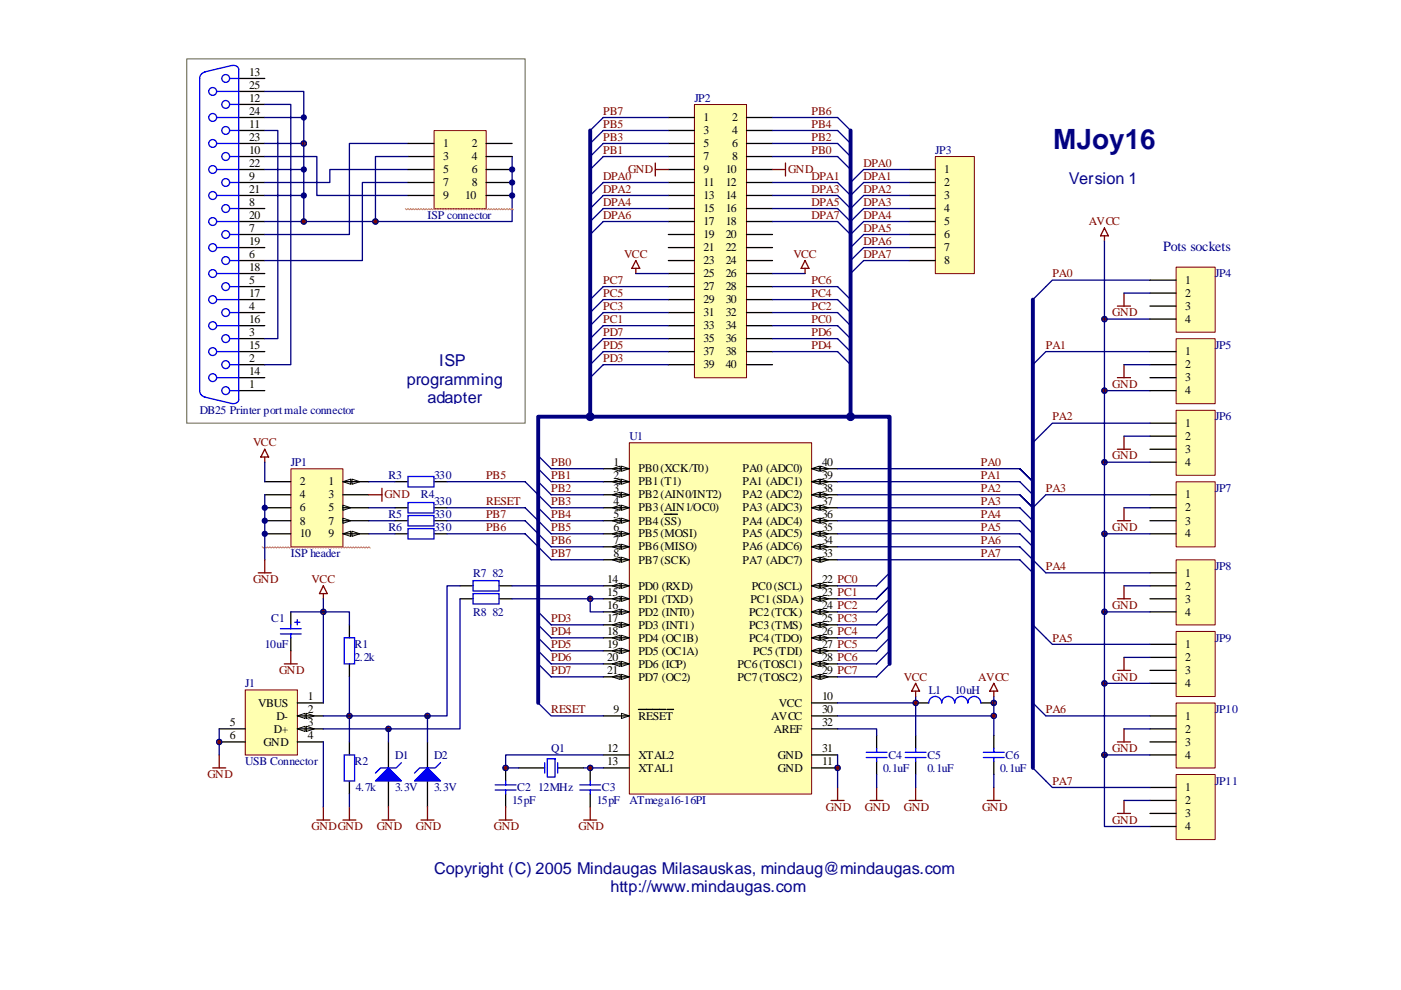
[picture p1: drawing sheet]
<svg xmlns="http://www.w3.org/2000/svg" width="297mm" height="210mm" viewBox="0 0 297 210" stroke-linecap="round" stroke-linejoin="round" font-family="sans-serif">
<path d="M17.5 1.5h262.2v206.8h-262.2z" fill="none" stroke="#fff" stroke-width=".21"/>
<path d="M17.5 1.5h262.2v206.8h-262.2z" fill="#fff"/>
<path d="M17.5 1.5h262.2v206.8h-262.2z" fill="none" stroke="#fff" stroke-width=".21"/>
<path d="M133.5 93.9h38.6v74.5h-38.6z" fill="#ffffb0"/>
<path d="M133.4 93.9h38.7v74.5h-38.7z" fill="none" stroke="#800000" stroke-width=".21"/>
<g fill="none" stroke="#000" stroke-width=".28">
<path d="M127.9 99.4h5.5M172.1 99.4h5.5M127.9 102.1h5.5M127.9 104.9h5.5M127.9 107.7h5.5M127.9 110.4h5.5M127.9 113.2h5.5M127.9 115.9h5.5M127.9 118.7h5.5M140.9 109h2.7M172.1 102.1h5.5M172.1 104.9h5.5"/>
<path d="M172.1 107.7h5.5M172.1 110.4h5.5M172.1 113.2h5.5M172.1 115.9h5.5M172.1 118.7h5.5M74.1 132.5v2.7M127.9 124.2h5.5M127.9 127h5.5M127.9 129.7h5.5M127.9 132.5h5.5M127.9 135.2h5.5M127.9 138h5.5"/>
<path d="M172.1 124.2h5.5M172.1 127h5.5M172.1 129.7h5.5M172.1 132.5h5.5M172.1 135.2h5.5M172.1 138h5.5M74.1 140.8v2.7M74.1 157.3v2.8M127.9 151.8h5.5M127.9 140.8h5.5M127.9 143.5h5.5M135.4 150.4h5.7"/>
<path d="M141.4 150.4h1.4M172.1 151.8h5.5M172.1 140.8h5.5M172.1 143.5h5.5M172.1 154.5h5.5M172.1 149h5.5M74.1 165.6v2.7M127.9 160.1h5.5M127.9 162.8h5.5M172.1 160.1h5.5M172.1 162.8h5.5"/>
</g>
<g fill="none" stroke="#000" stroke-width=".21">
<path d="M129.8 99.4l1.7-.6v1.1zM131.8 98.8l1.6 .6-1.6 .5zM172.1 99.4l1.6-.6v1.1zM174 98.8l1.6 .6-1.6 .5zM129.8 102.1l1.7-.5v1.1zM129.8 104.9l1.7-.5v1.1zM129.8 107.7l1.7-.6v1.1zM129.8 110.4l1.7-.5v1.1zM129.8 113.2l1.7-.6v1.1zM129.8 115.9l1.7-.5v1.1zM129.8 118.7l1.7-.6v1.1zM131.8 101.6l1.6 .5-1.6 .6z"/>
<path d="M131.8 104.4l1.6 .5-1.6 .6zM131.8 107.1l1.6 .6-1.6 .5zM131.8 109.9l1.6 .5-1.6 .6zM131.8 112.6l1.6 .6-1.6 .5zM131.8 115.4l1.6 .5-1.6 .6zM131.8 118.1l1.6 .6-1.6 .5zM172.1 118.7l1.6-.6v1.1zM172.1 115.9l1.6-.5v1.1zM172.1 113.2l1.6-.6v1.1zM172.1 110.4l1.6-.5v1.1zM172.1 107.7l1.6-.6v1.1zM172.1 104.9l1.6-.5v1.1z"/>
<path d="M172.1 102.1l1.6-.5v1.1zM174 118.1l1.6 .6-1.6 .5zM174 115.4l1.6 .5-1.6 .6zM174 112.6l1.6 .6-1.6 .5zM174 109.9l1.6 .5-1.6 .6zM174 107.1l1.6 .6-1.6 .5zM174 104.4l1.6 .5-1.6 .6zM174 101.6l1.6 .5-1.6 .6zM129.8 124.2l1.7-.5v1.1zM129.8 127l1.7-.6v1.1zM129.8 129.7l1.7-.5v1.1zM129.8 132.5l1.7-.6v1.1z"/>
<path d="M129.8 135.2l1.7-.5v1.1zM129.8 138l1.7-.6v1.2zM131.8 123.7l1.6 .5-1.6 .6zM131.8 126.4l1.6 .6-1.6 .5zM131.8 129.2l1.6 .5-1.6 .6zM131.8 131.9l1.6 .6-1.6 .5zM131.8 134.7l1.6 .5-1.6 .6zM131.8 137.4l1.6 .6-1.6 .6zM172.1 124.2l1.6-.5v1.1zM172.1 127l1.6-.6v1.1zM172.1 129.7l1.6-.5v1.1zM172.1 132.5l1.6-.6v1.1z"/>
<path d="M172.1 135.2l1.6-.5v1.1zM172.1 138l1.6-.6v1.2zM174 123.7l1.6 .5-1.6 .6zM174 126.4l1.6 .6-1.6 .5zM174 129.2l1.6 .5-1.6 .6zM174 131.9l1.6 .6-1.6 .5zM174 134.7l1.6 .5-1.6 .6zM174 137.4l1.6 .6-1.6 .6zM129.8 140.8l1.7-.6v1.1zM129.8 143.5l1.7-.5v1.1zM131.8 151.2l1.6 .6-1.6 .5zM131.8 140.2l1.6 .6-1.6 .5z"/>
<path d="M131.8 143l1.6 .5-1.6 .6zM172.1 140.8l1.6-.6v1.1zM172.1 143.5l1.6-.5v1.1zM174 140.2l1.6 .6-1.6 .5zM174 143l1.6 .5-1.6 .6z"/>
</g>
<path d="M73 135.2h2.2v5.6h-2.2zM73 160.1h2.2v5.5h-2.2z" fill="none" stroke="#00f" stroke-width=".28"/>
<path d="M52 146.3h11.1v13.8h-11.1z" fill="#ffffb0"/>
<path d="M52 146.3h11.1v13.8h-11.1z" fill="none" stroke="#800000" stroke-width=".21"/>
<g fill="none" stroke="#000" stroke-width=".28">
<path d="M61.7 129.7v2.8M61.7 135.2v2.8M97.5 124.2h2.8M97.5 127h2.8M105.8 124.2h2.8M105.8 127h2.8M46.5 154.5h5.5M46.5 157.3h5.5M63 149h5.6M63 151.8h5.6M63 154.5h5.6M63 157.3h5.6"/>
<path d="M82.4 157.3v5.5M90.6 157.3v5.5M185.9 155.9v2.8M194.1 149h2.8M194.1 155.9v2.8M207.9 149h2.8M210.7 155.9v2.8M82.4 165.6v5.5M90.6 165.6v5.5M107.2 162.8v2.8M107.2 168.3v2.8M110 162.8h5.5"/>
<path d="M118.2 162.8h5.6M125.1 162.8v2.8M125.1 168.3v2.8M185.9 161.4v2.8M194.1 161.4v2.8M210.7 161.4v2.8"/>
</g>
<path d="M63 151.8l1.7-.6v1.1zM63 154.5l1.7-.5v1.1zM65 151.2l1.6 .6-1.6 .5zM65 154l1.6 .5-1.6 .6z" fill="none" stroke="#000" stroke-width=".21"/>
<g fill="none" stroke="#800000" stroke-width=".28">
<path d="M61.7 138v2.8M68.6 125.9v1.1M68.6 124.2l.8 1.7h-1.7zM60.3 140.8h2.7M194.1 146.5v1.2M194.1 144.9l.9 1.6h-1.7zM210.7 146.5v1.2M210.7 144.9l.8 1.6h-1.6zM67.2 173.9h2.7M68.6 171.1v2.8M72.7 173.9h2.8M74.1 171.1v2.8"/>
<path d="M81 173.9h2.7M82.4 171.1v2.8M89.3 173.9h2.7M90.6 171.1v2.8M105.8 173.9h2.8M107.2 171.1v2.8M123.8 173.9h2.7M125.1 171.1v2.8M176.2 169.7h2.8M177.6 167v2.7M184.5 169.7h2.7M185.9 167v2.7"/>
<path d="M192.8 169.7h2.7M194.1 167v2.7M209.3 169.7h2.8M210.7 167v2.7"/>
</g>
<g fill="none" stroke="#000080" stroke-width=".28">
<path d="M114.1 99.4l2.8 2.7h11M114.1 96.6l2.8 2.8h11M114.1 115.9l2.8 2.8h11M114.1 113.2l2.8 2.7h11M114.1 110.4l2.8 2.8h11M114.1 107.7l2.8 2.7h11M114.1 104.9l2.8 2.8h11M114.1 102.1l2.8 2.8h11M61.7 129.7h12.4v2.8M68.6 127v22M108.6 124.2h19.3M108.6 127h19.3"/>
<path d="M114.1 138l2.8 2.8h11M114.1 135.2l2.8 2.8h11M114.1 132.5l2.8 2.7h11M114.1 129.7l2.8 2.8h11M125.1 127v2.7h2.8M188.6 138l-2.7 2.8h-8.3M188.6 135.2l-2.7 2.8h-8.3M188.6 132.5l-2.7 2.7h-8.3M188.6 129.7l-2.7 2.8h-8.3M188.6 127l-2.7 2.7h-8.3M188.6 124.2l-2.7 2.8h-8.3M188.6 121.5l-2.7 2.7h-8.3"/>
<path d="M68.6 157.3v13.8M74.1 143.5v13.8M82.4 154.5v2.8M90.6 151.8v5.5M114.1 149l2.8 2.8h11M114.1 140.8l2.8 2.7h11M177.6 154.5h8.3v1.4M177.6 151.8h33.1M177.6 149h16.5M188.6 140.8l-2.7 2.7h-8.3M194.1 147.7v8.2M210.7 147.7v8.2"/>
<path d="M74.1 168.3v2.8M123.8 162.8h4.1M127.9 160.1h-20.7v2.7h2.8M177.6 160.1v6.9M185.9 164.2v2.8M194.1 164.2v2.8M210.7 164.2v2.8"/>
</g>
<g fill="#800000" stroke="#800000" stroke-width=".21">
<circle cx="74.1" cy="151.8" r=".55"/>
<circle cx="82.4" cy="154.5" r=".55"/>
<circle cx="90.6" cy="151.8" r=".55"/>
<circle cx="68.6" cy="129.7" r=".55"/>
<circle cx="177.6" cy="162.8" r=".55"/>
<circle cx="210.7" cy="149" r=".56"/>
<circle cx="194.1" cy="149" r=".55"/>
<circle cx="210.7" cy="151.8" r=".55"/>
<circle cx="125.1" cy="127" r=".55"/>
<circle cx="125.1" cy="162.8" r=".55"/>
<circle cx="107.2" cy="162.8" r=".55"/>
</g>
<g fill="#00f" stroke="#00f" stroke-width=".28">
<path d="M82.4 162.8l2.7 2.8h-5.5z"/>
<path d="M90.6 162.8l2.8 2.8h-5.5z"/>
</g>
<g fill="none" stroke="#00f" stroke-width=".28">
<path d="M59.5 133.3h4.4M59.5 134.4h4.4M61.7 132.5v.8M61.7 134.4v.8M62.5 131.9h1.1M63 131.4v1.1M100.3 123.1h5.5v2.2h-5.5zM100.3 125.9h5.5v2.2h-5.5zM183.7 159.5h4.4M185.9 158.7v.8M191.9 159.5h4.4M194.1 158.7v.8"/>
<path d="M196.9 149a1.38 1.38 0 0 1 1.4-1.3 1.38 1.38 0 0 1 1.4 1.3 1.38 1.38 0 0 1 1.3-1.3 1.38 1.38 0 0 1 1.4 1.3 1.39 1.39 0 0 1 1.4-1.3 1.39 1.39 0 0 1 1.4 1.3 1.38 1.38 0 0 1 1.4-1.3 1.38 1.38 0 0 1 1.3 1.3M208.5 159.5h4.4M210.7 158.7v.8M85.1 161.7l-1.1 1.1h-3.3l-1.1 1.1M93.4 161.7l-1.1 1.1h-3.3l-1.1 1.1M105 166.4h4.4M105 167.5h4.4M107.2 165.6v.8M107.2 167.5v.8M115.5 161.7v2.2M116 160.9h1.7v3.9h-1.7zM118.2 161.7v2.2"/>
<path d="M122.9 166.4h4.4M122.9 167.5h4.4M125.1 165.6v.8M125.1 167.5v.8M183.7 160.6h4.4M185.9 160.6v.8M191.9 160.6h4.4M194.1 160.6v.8M208.5 160.6h4.4M210.7 160.6v.8"/>
</g>
<path d="M61.7 99.4h11v16.6h-11z" fill="#ffffb0"/>
<path d="M61.7 99.4h11v16.6h-11z" fill="none" stroke="#800000" stroke-width=".21"/>
<g fill="none" stroke="#000" stroke-width=".28">
<path d="M56.1 102.1h5.6M56.1 104.9h5.6M56.1 107.7h5.6M56.1 110.4h5.6M56.1 113.2h5.6M72.7 102.1h5.5M72.7 104.9h5.5M72.7 107.7h5.5M72.7 110.4h5.5M72.7 113.2h5.5M83.7 102.1h2.8M83.7 107.7h2.8"/>
<path d="M83.7 110.4h2.8M83.7 113.2h2.8M92 102.1h2.8M92 107.7h2.8M92 110.4h2.8M92 113.2h2.8"/>
</g>
<path d="M72.7 102.1l1.7-.5v1.1zM72.7 107.1l1.7 .6-1.7 .5zM72.7 109.9l1.7 .5-1.7 .6zM72.7 113.2l1.7-.6v1.1zM74.6 101.6l1.7 .5-1.7 .6zM74.6 112.6l1.7 .6-1.7 .5z" fill="none" stroke="#000" stroke-width=".21"/>
<path d="M55.6 115.9l.3 .3 .2-.3 .3 .3 .3-.3 .3 .3 .2-.3 .3 .3 .3-.3 .3 .3 .2-.3 .3 .3 .3-.3 .3 .3 .3-.3 .2 .3 .3-.3 .3 .3 .3-.3 .2 .3 .3-.3 .3 .3 .3-.3 .2 .3 .3-.3 .3 .3 .3-.3 .2 .3 .3-.3 .3 .3 .3-.3 .2 .3 .3-.3 .3 .3 .3-.3 .2 .3 .3-.3 .3 .3 .3-.3 .3 .3 .2-.3 .3 .3 .3-.3 .3 .3 .2-.3 .3 .3 .3-.3 .3 .3 .2-.3 .3 .3 .3-.3 .3 .3 .2-.3 .3 .3 .3-.3 .3 .3 .2-.3 .3 .3 .3-.3 .3 .3 .2-.3 .3 .3 .3-.3 .3 .3 .3-.3 .2 .3 .3-.3 .3 .3 .3-.3 .2 .3 .3-.3 .3 .3 .3-.3 .2 .3 .3-.3 .3 .3 .3-.3 .2 .3 .3-.3 .3 .3 .3-.3 .2 .3 .3-.3 .3 .3" fill="none" stroke="#ff8040" stroke-width=".21"/>
<path d="M86.5 101h5.5v2.3h-5.5zM86.5 106.6h5.5v2.2h-5.5zM86.5 109.3h5.5v2.2h-5.5zM86.5 112.1h5.5v2.2h-5.5z" fill="none" stroke="#00f" stroke-width=".28"/>
<g fill="none" stroke="#000080" stroke-width=".28">
<path d="M221.7 74.5l-2.7 2.8M221.7 60.8l-2.7 2.7M177.6 99.4h38.6l2.8 2.7M221.7 91.1l-2.7 2.8M56.1 104.9v13.8M94.8 102.1h16.5l2.8 2.8M94.8 107.7h16.5l2.8 2.7M94.8 110.4h16.5l2.8 2.8M94.8 113.2h16.5l2.8 2.7M177.6 102.1h38.6l2.8 2.8M177.6 107.7h38.6l2.8 2.7M177.6 110.4h38.6l2.8 2.8"/>
<path d="M177.6 113.2h38.6l2.8 2.7M177.6 115.9h38.6l5.5 5.6M177.6 118.7h38.6l2.8 2.8M216.2 104.9l2.8 2.8 2.7-2.8M219 132.5l2.7 2.7M46.5 154.5v5.6M219 149l2.7 2.8M219 162.8l2.7 2.8"/>
</g>
<path d="M56.1 118.7v2.8M54.8 121.5h2.7M45.1 162.8h2.8M46.5 160.1v2.7" fill="none" stroke="#800000" stroke-width=".28"/>
<circle cx="46.5" cy="157.3" r=".55" fill="#800000" stroke="#800000" stroke-width=".21"/>
<path d="M147.3 22.2h11v57.9h-11z" fill="#ffffb0"/>
<path d="M147.2 22.2h11.1v57.9h-11.1z" fill="none" stroke="#800000" stroke-width=".21"/>
<g fill="none" stroke="#000" stroke-width=".28">
<path d="M141.7 24.9h5.5M141.7 27.7h5.5M141.7 30.4h5.5M141.7 33.2h5.5M141.7 35.9h5.5M141.7 38.7h5.5M158.3 24.9h5.5M158.3 27.7h5.5M158.3 30.4h5.5M158.3 33.2h5.5M158.3 35.9h5.5M158.3 38.7h5.5"/>
<path d="M141.7 41.4h5.5M141.7 44.2h5.5M141.7 47h5.5M141.7 49.7h5.5M141.7 52.5h5.5M141.7 55.2h5.5M141.7 58h5.5M158.3 41.4h5.5M158.3 44.2h5.5M158.3 47h5.5M158.3 49.7h5.5M158.3 52.5h5.5"/>
<path d="M158.3 55.2h5.5M158.3 58h5.5M141.7 60.8h5.5M141.7 63.5h5.5M141.7 66.3h5.5M141.7 69h5.5M141.7 71.8h5.5M141.7 74.5h5.5M141.7 77.3h5.5M158.3 60.8h5.5M158.3 63.5h5.5M158.3 66.3h5.5"/>
<path d="M158.3 69h5.5M158.3 71.8h5.5M158.3 74.5h5.5M158.3 77.3h5.5"/>
</g>
<g fill="none" stroke="#000080" stroke-width=".28">
<path d="M141.7 24.9h-13.8l-2.8 2.8M141.7 27.7h-13.8l-2.8 2.7M141.7 30.4h-13.8l-2.8 2.8M141.7 33.2h-13.8l-2.8 2.7M163.8 24.9h13.8l2.7 2.8M163.8 27.7h13.8l2.7 2.7M163.8 30.4h13.8l2.7 2.8M163.8 33.2h13.8l2.7 2.7M134.8 58h6.9M163.8 58h6.9M141.7 60.8h-13.8l-2.8 2.7M141.7 63.5h-13.8l-2.8 2.8"/>
<path d="M141.7 66.3h-13.8l-2.8 2.7M141.7 69h-13.8l-2.8 2.8M141.7 71.8h-13.8l-2.8 2.7M141.7 74.5h-13.8l-2.8 2.8M141.7 77.3h-13.8l-2.8 2.8M163.8 66.3h13.8l2.7 2.7M163.8 74.5h13.8l2.7 2.8M163.8 60.8h13.8l2.7 2.7M163.8 63.5h13.8l2.7 2.8M163.8 71.8h13.8l2.7 2.7M163.8 69h13.8l2.7 2.8"/>
</g>
<path d="M138.9 34.6v2.7M138.9 35.9h2.8M163.8 35.9h2.7M166.5 34.6v2.7M134.8 55.2l.8 1.7h-1.6zM134.8 56.9v1.1M170.7 55.2l.8 1.7h-1.6zM170.7 56.9v1.1" fill="none" stroke="#800000" stroke-width=".28"/>
<path d="M198.3 33.2h8.3v24.8h-8.3z" fill="#ffffb0"/>
<path d="M198.3 33.2h8.3v24.8h-8.3z" fill="none" stroke="#800000" stroke-width=".21"/>
<path d="M192.8 35.9h5.5M192.8 38.7h5.5M192.8 41.4h5.5M192.8 44.2h5.5M192.8 47h5.5M192.8 49.7h5.5M192.8 52.5h5.5M192.8 55.2h5.5" fill="none" stroke="#000" stroke-width=".28"/>
<g fill="none" stroke="#000080" stroke-width=".28">
<path d="M141.7 38.7h-13.8l-2.8 2.7M163.8 38.7h13.8l2.7 2.7 2.8-2.7h9.7M192.8 35.9h-9.7l-2.8 2.8M141.7 41.4h-13.8l-2.8 2.8M141.7 44.2h-13.8l-2.8 2.8M141.7 47h-13.8l-2.8 2.7M163.8 41.4h13.8l2.7 2.8 2.8-2.8h9.7M163.8 44.2h13.8l2.7 2.8 2.8-2.8h9.7M163.8 47h13.8l2.7 2.7 2.8-2.7h9.7M192.8 49.7h-9.7l-2.8 2.8M192.8 52.5h-9.7l-2.8 2.7M192.8 55.2h-9.7l-2.8 2.8"/>
<path d="M243.8 59.4h-20.7l-1.4 1.4M221.7 74.5h22.1M234.2 67.6h9.6M234.2 82.8h9.6"/>
</g>
<g fill="none" stroke="#800000" stroke-width=".28">
<path d="M234.2 48.3l.8 1.7h-1.7zM234.2 50v1.1M236.9 64.9h2.8M238.3 62.1v2.8M238.3 77.3v2.8M236.9 80.1h2.8M236.9 95.2h2.8M238.3 92.5v2.7M236.9 110.4h2.8M238.3 107.7v2.7M236.9 127h2.8M238.3 124.2v2.8"/>
<path d="M238.3 139.4v2.7M236.9 142.1h2.8M236.9 157.3h2.8M238.3 154.5v2.8M236.9 172.5h2.8M238.3 169.7v2.8"/>
</g>
<g fill="#800000" stroke="#800000" stroke-width=".21">
<circle cx="234.2" cy="67.7" r=".56"/>
<circle cx="234.2" cy="82.8" r=".55"/>
<circle cx="234.2" cy="98" r=".55"/>
<circle cx="234.2" cy="113.2" r=".55"/>
<circle cx="234.2" cy="129.7" r=".56"/>
<circle cx="234.2" cy="160.1" r=".55"/>
<circle cx="234.2" cy="144.9" r=".55"/>
</g>
<path d="M249.4 56.7h8.2v13.7h-8.2z" fill="#ffffb0"/>
<path d="M249.4 56.6h8.2v13.8h-8.2z" fill="none" stroke="#800000" stroke-width=".21"/>
<path d="M243.8 59.4h5.5M243.8 62.1h5.5M243.8 64.9h5.5M243.8 67.6h5.5" fill="none" stroke="#000" stroke-width=".28"/>
<path d="M238.3 62.1h5.5" fill="none" stroke="#000080" stroke-width=".28"/>
<path d="M249.4 102.2h8.2v13.8h-8.2z" fill="#ffffb0"/>
<path d="M249.4 102.2h8.2v13.8h-8.2z" fill="none" stroke="#800000" stroke-width=".21"/>
<path d="M243.8 104.9h5.5M243.8 107.7h5.5M243.8 110.4h5.5M243.8 113.2h5.5" fill="none" stroke="#000" stroke-width=".28"/>
<path d="M249.4 71.8h8.2v13.8h-8.2z" fill="#ffffb0"/>
<path d="M249.4 71.8h8.2v13.8h-8.2z" fill="none" stroke="#800000" stroke-width=".21"/>
<path d="M243.8 74.5h5.5M243.8 77.3h5.5M243.8 80.1h5.5M243.8 82.8h5.5" fill="none" stroke="#000" stroke-width=".28"/>
<path d="M249.4 87h8.2v13.8h-8.2z" fill="#ffffb0"/>
<path d="M249.4 87h8.2v13.8h-8.2z" fill="none" stroke="#800000" stroke-width=".21"/>
<path d="M243.8 89.7h5.5M243.8 92.5h5.5M243.8 95.2h5.5M243.8 98h5.5" fill="none" stroke="#000" stroke-width=".28"/>
<path d="M249.4 118.7h8.2v13.8h-8.2z" fill="#ffffb0"/>
<path d="M249.4 118.7h8.2v13.8h-8.2z" fill="none" stroke="#800000" stroke-width=".21"/>
<path d="M243.8 121.5h5.5M243.8 124.2h5.5M243.8 127h5.5M243.8 129.7h5.5" fill="none" stroke="#000" stroke-width=".28"/>
<path d="M249.4 133.9h8.2v13.8h-8.2z" fill="#ffffb0"/>
<path d="M249.4 133.9h8.2v13.8h-8.2z" fill="none" stroke="#800000" stroke-width=".21"/>
<path d="M243.8 136.6h5.5M243.8 139.4h5.5M243.8 142.1h5.5M243.8 144.9h5.5" fill="none" stroke="#000" stroke-width=".28"/>
<path d="M249.4 149.1h8.2v13.7h-8.2z" fill="#ffffb0"/>
<path d="M249.4 149.1h8.2v13.7h-8.2z" fill="none" stroke="#800000" stroke-width=".21"/>
<path d="M243.8 151.8h5.5M243.8 154.5h5.5M243.8 157.3h5.5M243.8 160.1h5.5" fill="none" stroke="#000" stroke-width=".28"/>
<path d="M249.4 164.2h8.2v13.8h-8.2z" fill="#ffffb0"/>
<path d="M249.4 164.2h8.2v13.8h-8.2z" fill="none" stroke="#800000" stroke-width=".21"/>
<g fill="none" stroke="#000" stroke-width=".28">
<path d="M50.6 19.4h5.5M50.6 16.6h5.5M50.6 35.9h5.5M50.6 30.4h5.5M50.6 24.9h5.5M50.6 38.7h5.5M50.6 33.2h5.5M50.6 27.7h5.5M50.6 22.1h5.5M50.6 47h5.5M50.6 41.4h5.5M50.6 55.2h5.5"/>
<path d="M50.6 49.7h5.5M50.6 44.2h5.5M50.6 58h5.5M50.6 52.5h5.5M50.6 77.3h5.5M50.6 71.8h5.5M50.6 66.3h5.5M50.6 60.8h5.5M50.6 74.5h5.5M50.6 69h5.5M50.6 63.5h5.5M50.6 82.8h5.5"/>
<path d="M50.6 80.1h5.5M243.8 167h5.5M243.8 169.7h5.5M243.8 172.5h5.5M243.8 175.2h5.5"/>
</g>
<g fill="none" stroke="#000080" stroke-width=".28">
<path d="M56.1 19.4h8.3v27.6M56.1 22.1h5.6v55.2h-5.6M56.1 27.7h2.8v44.1h-2.8M56.1 33.2h11.1v8.2h19.3M56.1 24.9h8.3M56.1 30.4h8.3M56.1 35.9h8.3M86.5 35.9h-16.6v2.8h-13.8M86.5 30.4h-12.4v19.3h-18M86.5 38.7h-9.7v16.5h-20.7M108.6 33.2v13.8h-52.5M56.1 41.4h8.3"/>
<path d="M234.2 51.1v124.1h9.6M238.3 77.3h5.5M56.1 98v4.1M234.2 98h9.6M238.3 92.5h5.5M243.8 89.7h-20.7l-1.4 1.4M78.2 113.2h5.5M78.2 107.7h5.5M78.2 102.1h5.5M78.2 110.4h5.5M177.6 104.9h38.6M221.7 104.9h22.1"/>
<path d="M234.2 113.2h9.6M238.3 107.7h5.5M97.5 124.2h-2.7v27.6h-26.2M97.5 127v27.5h-28.9M221.7 135.2l1.4 1.4h20.7M221.7 121.5h22.1M234.2 129.7h9.6M238.3 124.2h5.5M238.3 139.4h5.5M221.7 151.8h22.1M234.2 144.9h9.6M238.3 154.5h5.5"/>
<path d="M221.7 165.6l1.4 1.4h20.7M234.2 160.1h9.6M238.3 169.7h5.5"/>
</g>
<path d="M125.1 27.7v60.6M180.3 27.7v60.6M219 63.5v99.3M188.6 140.8v-52.5h-74.5v60.7" fill="none" stroke="#000080" stroke-width=".83"/>
<path d="M56.1 95.2l.9 1.7h-1.7zM56.1 96.9v1.1M78.2 104.9h2.8M81 103.5v2.8" fill="none" stroke="#800000" stroke-width=".28"/>
<path d="M220.4 24.9h27.6v9.7h-27.6zM90.7 180.8h114.5v11h-114.5z" fill="none" stroke="#fff" stroke-width=".21"/>
<g fill="none" stroke="#00f" stroke-width=".28">
<path d="M43.4 15.2l6-1.3a1.08 1.08 0 0 1 1.2 .8v70.1a1.11 1.11 0 0 1-1.3 .8M43.5 15.3a1.38 1.38 0 0 0-1.2 1.3v66.2a1.38 1.38 0 0 0 1.2 1.4M45.9 19.4h4.7M48.7 16.6h1.9M45.9 35.9h4.7M45.9 30.4h4.7M45.9 24.9h4.7M48.7 38.7h1.9M48.7 33.2h1.9M48.7 27.7h1.9M48.7 22.1h1.9M45.9 52.5h4.7"/>
<path d="M45.9 47h4.7M45.9 41.4h4.7M45.9 58h4.7M48.7 55.2h1.9M48.7 49.7h1.9M48.7 44.2h1.9M45.9 74.5h4.7M45.9 69h4.7M45.9 63.5h4.7M48.7 77.3h1.9M48.7 71.8h1.9M48.7 66.3h1.9"/>
<path d="M48.7 60.8h1.9M43.4 84.2l5.8 1.4M45.9 80.1h4.7M48.7 82.8h1.9"/>
<circle cx="45.1" cy="19.4" r=".83"/>
<circle cx="47.9" cy="16.6" r=".83"/>
<circle cx="45.1" cy="24.9" r=".83"/>
<circle cx="45.1" cy="30.4" r=".83"/>
<circle cx="45.1" cy="35.9" r=".83"/>
<circle cx="47.9" cy="33.2" r=".83"/>
<circle cx="47.9" cy="38.7" r=".83"/>
<circle cx="47.9" cy="22.1" r=".83"/>
<circle cx="47.9" cy="27.7" r=".83"/>
<circle cx="45.1" cy="41.5" r=".83"/>
<circle cx="45.1" cy="47" r=".83"/>
<circle cx="45.1" cy="58" r=".83"/>
<circle cx="45.1" cy="52.5" r=".83"/>
<circle cx="47.9" cy="55.2" r=".83"/>
<circle cx="47.9" cy="49.7" r=".83"/>
<circle cx="47.9" cy="44.2" r=".83"/>
<circle cx="45.1" cy="63.5" r=".83"/>
<circle cx="45.1" cy="74.6" r=".83"/>
<circle cx="45.1" cy="69" r=".83"/>
<circle cx="47.8" cy="77.3" r=".83"/>
<circle cx="47.9" cy="71.8" r=".83"/>
<circle cx="47.9" cy="66.3" r=".83"/>
<circle cx="47.9" cy="60.8" r=".83"/>
<circle cx="45.1" cy="80.1" r=".83"/>
<circle cx="47.9" cy="82.8" r=".83"/>
</g>
<g fill="#800000" stroke="#800000" stroke-width=".21">
<circle cx="64.4" cy="30.4" r=".55"/>
<circle cx="64.4" cy="47" r=".55"/>
</g>
<path d="M39.6 12.5h71.7v77.2h-71.7z" fill="none" stroke="#808080" stroke-width=".28"/>
<path d="M92.1 27.7h11v16.5h-11z" fill="#ffffb0"/>
<path d="M92 27.7h11.1v16.5h-11.1z" fill="none" stroke="#800000" stroke-width=".21"/>
<path d="M86.5 30.4h5.5M86.5 33.2h5.5M86.5 35.9h5.5M86.5 38.7h5.5M103.1 30.4h5.5M103.1 33.2h5.5M103.1 35.9h5.5M103.1 38.7h5.5M86.5 41.4h5.5M103.1 41.4h5.5" fill="none" stroke="#000" stroke-width=".28"/>
<path d="M85.9 44.2l.3 .3 .3-.3 .3 .3 .3-.3 .2 .3 .3-.3 .3 .3 .3-.3 .2 .3 .3-.3 .3 .3 .3-.3 .2 .3 .3-.3 .3 .3 .3-.3 .2 .3 .3-.3 .3 .3 .3-.3 .2 .3 .3-.3 .3 .3 .3-.3 .2 .3 .3-.3 .3 .3 .3-.3 .3 .3 .2-.3 .3 .3 .3-.3 .3 .3 .2-.3 .3 .3 .3-.3 .3 .3 .2-.3 .3 .3 .3-.3 .3 .3 .2-.3 .3 .3 .3-.3 .3 .3 .2-.3 .3 .3 .3-.3 .3 .3 .2-.3 .3 .3 .3-.3 .3 .3 .3-.3 .2 .3 .3-.3 .3 .3 .3-.3 .2 .3 .3-.3 .3 .3 .3-.3 .2 .3 .3-.3 .3 .3 .3-.3 .2 .3 .3-.3 .3 .3 .3-.3 .2 .3 .3-.3 .3 .3 .3-.3 .2 .3 .3-.3 .3 .3 .3-.3 .3 .3 .2-.3 .3 .3 .3-.3 .3 .3" fill="none" stroke="#ff8040" stroke-width=".21"/>
<g fill="none" stroke="#000080" stroke-width=".28">
<path d="M86.5 33.2h-6.9v13.8"/>
<circle cx="64.4" cy="30.4" r=".55"/>
<circle cx="64.4" cy="47" r=".55"/>
<circle cx="79.6" cy="47" r=".55"/>
<circle cx="234.2" cy="67.7" r=".56"/>
<circle cx="234.2" cy="82.8" r=".55"/>
<circle cx="234.2" cy="98" r=".55"/>
<circle cx="234.2" cy="113.2" r=".55"/>
<circle cx="68.6" cy="129.7" r=".55"/>
<circle cx="125.1" cy="127" r=".55"/>
<circle cx="234.2" cy="129.7" r=".56"/>
<circle cx="46.5" cy="157.3" r=".55"/>
<circle cx="74.1" cy="151.8" r=".55"/>
<circle cx="82.4" cy="154.5" r=".55"/>
<circle cx="90.6" cy="151.8" r=".55"/>
<circle cx="194.1" cy="149" r=".55"/>
<circle cx="210.7" cy="149" r=".56"/>
<circle cx="210.7" cy="151.8" r=".55"/>
<circle cx="234.2" cy="144.9" r=".55"/>
<circle cx="107.2" cy="162.8" r=".55"/>
<circle cx="125.1" cy="162.8" r=".55"/>
<circle cx="177.6" cy="162.8" r=".55"/>
<circle cx="234.2" cy="160.1" r=".55"/>
</g>
<circle cx="79.6" cy="47" r=".55" fill="#800000" stroke="#800000" stroke-width=".21"/>
<path d="M219 34.6h30.4v9.6h-30.4zM83.8 73.2h24.8v13.8h-24.8z" fill="none" stroke="#fff" stroke-width=".21"/>
<g fill="#000080" stroke="#000080" stroke-width=".21">
<circle cx="56.1" cy="113.2" r=".55"/>
<circle cx="56.1" cy="110.4" r=".55"/>
<circle cx="56.1" cy="107.7" r=".55"/>
<circle cx="64.4" cy="41.5" r=".55"/>
<circle cx="64.4" cy="35.9" r=".55"/>
<circle cx="64.4" cy="24.9" r=".55"/>
<circle cx="108.6" cy="41.5" r=".56"/>
<circle cx="108.6" cy="38.7" r=".55"/>
<circle cx="108.6" cy="35.9" r=".55"/>
<circle cx="125.1" cy="88.3" r=".83"/>
<circle cx="180.3" cy="88.3" r=".83"/>
</g>
<text font-size="5.9" fill="#0c0087" x="223.3" y="31.6">MJoy16</text>
<g font-size="3.5" fill="#0c0087">
<text x="226.6" y="39.1">Version 1</text>
<text x="93.1" y="77.7">ISP</text>
<text x="86.2" y="81.5">programming</text>
<text x="90.7" y="85.4">adapter</text>
<text x="92" y="185.3">Copyright (C) 2005 Mindaugas Milasauskas, mindaug@mindaugas.com</text>
<text x="129.4" y="189.1">http://www.mindaugas.com</text>
</g>
<text font-size="3" fill="#000080" x="246.6" y="53.2">Pots sockets</text>
<g font-size="2.5">
<text x="52.8" y="16">13</text>
<text x="52.8" y="18.8">25</text>
<text x="52.8" y="21.5">12</text>
<text x="52.8" y="29.8">23</text>
<text x="52.8" y="24.3">24</text>
<text x="52.8" y="27.1">11</text>
<text x="149.2" y="25.7">1</text>
<text x="149.2" y="28.4">3</text>
<text x="155.2" y="25.7">2</text>
<text x="155.2" y="28.4">4</text>
<text x="52.8" y="35.3">22</text>
<text x="52.8" y="32.6">10</text>
<text x="94" y="31.2">1</text>
<text x="94" y="34">3</text>
<text x="100" y="31.2">2</text>
<text x="100" y="34">4</text>
<text x="149.2" y="31.2">5</text>
<text x="149.2" y="34">7</text>
<text x="155.2" y="31.2">6</text>
<text x="155.2" y="34">8</text>
<text x="52.8" y="40.9">21</text>
<text x="52.8" y="38.1">9</text>
<text x="94" y="36.7">5</text>
<text x="94" y="39.5">7</text>
<text x="100" y="36.7">6</text>
<text x="100" y="39.5">8</text>
<text x="149.2" y="36.7">9</text>
<text x="149.2" y="39.5">11</text>
<text x="153.9" y="36.7">10</text>
<text x="153.9" y="39.5">12</text>
<text x="200.2" y="36.7">1</text>
<text x="200.2" y="39.5">2</text>
<text x="52.8" y="46.4">20</text>
<text x="52.8" y="43.6">8</text>
<text x="94" y="42.2">9</text>
<text x="98.7" y="42.2">10</text>
<text x="149.2" y="42.2">13</text>
<text x="149.2" y="45">15</text>
<text x="149.2" y="47.8">17</text>
<text x="153.9" y="42.2">14</text>
<text x="153.9" y="45">16</text>
<text x="153.9" y="47.8">18</text>
<text x="200.2" y="42.2">3</text>
<text x="200.2" y="45">4</text>
<text x="200.2" y="47.8">5</text>
<text x="52.8" y="49.1">7</text>
<text x="52.8" y="51.9">19</text>
<text x="149.2" y="50.5">19</text>
<text x="149.2" y="53.3">21</text>
<text x="153.9" y="50.5">20</text>
<text x="153.9" y="53.3">22</text>
<text x="200.2" y="50.5">6</text>
<text x="200.2" y="53.3">7</text>
<text x="52.8" y="54.7">6</text>
<text x="52.8" y="57.4">18</text>
<text x="149.2" y="56">23</text>
<text x="149.2" y="58.8">25</text>
<text x="153.9" y="56">24</text>
<text x="153.9" y="58.8">26</text>
<text x="200.2" y="56">8</text>
<text x="52.8" y="65.7">4</text>
<text x="52.8" y="60.2">5</text>
<text x="52.8" y="62.9">17</text>
<text x="149.2" y="61.6">27</text>
<text x="149.2" y="64.3">29</text>
<text x="153.9" y="61.6">28</text>
<text x="153.9" y="64.3">30</text>
<text x="251.3" y="60.2">1</text>
<text x="251.3" y="62.9">2</text>
<text x="251.3" y="65.7">3</text>
<text x="52.8" y="71.2">3</text>
<text x="52.8" y="68.5">16</text>
<text x="149.2" y="67.1">31</text>
<text x="149.2" y="69.8">33</text>
<text x="153.9" y="67.1">32</text>
<text x="153.9" y="69.8">34</text>
<text x="251.3" y="68.5">4</text>
<text x="52.8" y="76.7">2</text>
<text x="52.8" y="74">15</text>
<text x="149.2" y="72.6">35</text>
<text x="149.2" y="75.4">37</text>
<text x="153.9" y="72.6">36</text>
<text x="153.9" y="75.4">38</text>
<text x="251.3" y="75.4">1</text>
<text x="52.8" y="82.2">1</text>
<text x="52.8" y="79.5">14</text>
<text x="149.2" y="78.1">39</text>
<text x="153.9" y="78.1">40</text>
<text x="251.3" y="78.1">2</text>
<text x="251.3" y="80.9">3</text>
<text x="251.3" y="83.6">4</text>
<text x="251.3" y="90.5">1</text>
<text x="251.3" y="93.3">2</text>
<text x="130.1" y="98.8">1</text>
<text x="130.1" y="101.6">2</text>
<text x="135.4" y="100.2">PB0 (XCK/T0)</text>
<text x="157.4" y="100.2">PA0 (ADC0)</text>
<text x="174.3" y="101.6">39</text>
<text x="174.3" y="98.8">40</text>
<text x="251.3" y="96">3</text>
<text x="251.3" y="98.8">4</text>
<text x="63.6" y="102.9">2</text>
<text x="63.6" y="105.7">4</text>
<text x="69.7" y="102.9">1</text>
<text x="69.7" y="105.7">3</text>
<text x="130.1" y="104.3">3</text>
<text x="130.1" y="107.1">4</text>
<text x="135.4" y="102.9">PB1 (T1)</text>
<text x="135.4" y="105.7">PB2 (AIN0/INT2)</text>
<text x="157.4" y="105.7">PA2 (ADC2)</text>
<text x="157.4" y="102.9">PA1 (ADC1)</text>
<text x="174.3" y="107.1">37</text>
<text x="174.3" y="104.3">38</text>
<text x="251.3" y="105.7">1</text>
<text x="63.6" y="108.4">6</text>
<text x="63.6" y="111.2">8</text>
<text x="63.6" y="114">10</text>
<text x="69.7" y="108.4">5</text>
<text x="69.7" y="111.2">7</text>
<text x="69.7" y="114">9</text>
<text x="130.1" y="109.8">5</text>
<text x="130.1" y="112.6">6</text>
<text x="135.4" y="108.4">PB3 (AIN1/OC0)</text>
<text x="135.4" y="111.2">PB4 (SS)</text>
<text x="135.4" y="114">PB5 (MOSI)</text>
<text x="157.4" y="114">PA5 (ADC5)</text>
<text x="157.4" y="111.2">PA4 (ADC4)</text>
<text x="157.4" y="108.4">PA3 (ADC3)</text>
<text x="174.3" y="112.6">35</text>
<text x="174.3" y="109.8">36</text>
<text x="251.3" y="108.4">2</text>
<text x="251.3" y="111.2">3</text>
<text x="251.3" y="114">4</text>
<text x="130.1" y="115.3">7</text>
<text x="130.1" y="118.1">8</text>
<text x="135.4" y="116.7">PB6 (MISO)</text>
<text x="135.4" y="119.5">PB7 (SCK)</text>
<text x="157.4" y="119.5">PA7 (ADC7)</text>
<text x="157.4" y="116.7">PA6 (ADC6)</text>
<text x="174.3" y="118.1">33</text>
<text x="174.3" y="115.3">34</text>
<text x="128.7" y="123.6">14</text>
<text x="135.4" y="125">PD0 (RXD)</text>
<text x="159.4" y="125">PC0 (SCL)</text>
<text x="174.3" y="123.6">22 PC0</text>
<text x="251.3" y="122.2">1</text>
<text x="251.3" y="125">2</text>
<text x="128.7" y="126.4">15</text>
<text x="128.7" y="129.1">16</text>
<text x="128.7" y="131.9">17</text>
<text x="135.4" y="127.8">PD1 (TXD)</text>
<text x="135.4" y="130.5">PD2 (INT0)</text>
<text x="158.8" y="130.5">PC2 (TCK)</text>
<text x="159.1" y="127.8">PC1 (SDA)</text>
<text x="174.3" y="129.1">24 PC2</text>
<text x="174.3" y="131.9">25 PC3</text>
<text x="174.3" y="126.4">23 PC1</text>
<text x="251.3" y="127.8">3</text>
<text x="251.3" y="130.5">4</text>
<text x="128.7" y="134.6">18</text>
<text x="128.7" y="137.4">19</text>
<text x="135.4" y="133.3">PD3 (INT1)</text>
<text x="135.4" y="136">PD4 (OC1B)</text>
<text x="158.8" y="133.3">PC3 (TMS)</text>
<text x="158.8" y="136">PC4 (TDO)</text>
<text x="174.3" y="137.4">27 PC5</text>
<text x="174.3" y="134.6">26 PC4</text>
<text x="251.3" y="137.4">1</text>
<text x="128.7" y="140.2">20</text>
<text x="128.7" y="142.9">21</text>
<text x="135.4" y="138.8">PD5 (OC1A)</text>
<text x="135.4" y="141.5">PD6 (ICP)</text>
<text x="156.3" y="141.5">PC6 (TOSC1)</text>
<text x="159.7" y="138.8">PC5 (TDI)</text>
<text x="174.3" y="140.2">28 PC6</text>
<text x="174.3" y="142.9">29 PC7</text>
<text x="251.3" y="140.2">2</text>
<text x="251.3" y="142.9">3</text>
<text x="54.8" y="149.8">VBUS</text>
<text x="65.3" y="148.4">1</text>
<text x="135.4" y="144.3">PD7 (OC2)</text>
<text x="156.3" y="144.3">PC7 (TOSC2)</text>
<text x="165.2" y="149.8">VCC</text>
<text x="174.3" y="148.4">10</text>
<text x="251.3" y="145.7">4</text>
<text x="48.7" y="154">5</text>
<text x="58.1" y="155.3">D+</text>
<text x="58.6" y="152.6">D-</text>
<text x="65.3" y="154">3</text>
<text x="65.3" y="151.2">2</text>
<text x="130.1" y="151.2">9</text>
<text x="135.4" y="152.6">RESET</text>
<text x="163.5" y="152.6">AVCC</text>
<text x="164.1" y="155.3">AREF</text>
<text x="174.3" y="154">32</text>
<text x="174.3" y="151.2">30</text>
<text x="251.3" y="152.6">1</text>
<text x="251.3" y="155.3">2</text>
<text x="48.7" y="156.7">6</text>
<text x="55.9" y="158.1">GND</text>
<text x="65.3" y="156.7">4</text>
<text x="128.7" y="159.5">12</text>
<text x="135.4" y="160.8">XTAL2</text>
<text x="164.9" y="160.8">GND</text>
<text x="174.3" y="159.5">31</text>
<text x="251.3" y="158.1">3</text>
<text x="251.3" y="160.8">4</text>
<text x="128.7" y="162.2">13</text>
<text x="135.4" y="163.6">XTAL1</text>
<text x="164.9" y="163.6">GND</text>
<text x="174.3" y="162.2">11</text>
<text x="251.3" y="167.7">1</text>
<text x="251.3" y="170.5">2</text>
<text x="251.3" y="173.3">3</text>
<text x="251.3" y="176">4</text>
</g>
<g font-size="2.5" fill="#000080">
<text x="147.2" y="21.5">JP2</text>
<text x="198.3" y="32.6">JP3</text>
<text x="90.7" y="46.4">ISP connector</text>
<text x="257.6" y="58.8">JP4</text>
<text x="257.6" y="74">JP5</text>
<text x="42.4" y="87.8">DB25 Printer port male connector</text>
<text x="257.6" y="89.1">JP6</text>
<text x="133.4" y="93.3">U1</text>
<text x="61.7" y="98.8">JP1</text>
<text x="82.4" y="101.6">R3</text>
<text x="92" y="101.6">330</text>
<text x="89.3" y="105.7">R4</text>
<text x="92" y="107.1">330</text>
<text x="257.6" y="104.3">JP7</text>
<text x="82.4" y="109.8">R5</text>
<text x="82.4" y="112.6">R6</text>
<text x="92" y="109.8">330</text>
<text x="92" y="112.6">330</text>
<text x="61.7" y="118.1">ISP header</text>
<text x="100.3" y="122.2">R7</text>
<text x="104.5" y="122.2">82</text>
<text x="257.6" y="120.9">JP8</text>
<text x="57.5" y="131.9">C1</text>
<text x="100.3" y="130.5">R8</text>
<text x="104.5" y="130.5">82</text>
<text x="56.2" y="137.4">10uF</text>
<text x="75.2" y="137.4">R1</text>
<text x="257.6" y="136">JP9</text>
<text x="75.2" y="140.2">2.2k</text>
<text x="52" y="145.7">J1</text>
<text x="196.9" y="147.1">L1</text>
<text x="202.4" y="147.1">10uH</text>
<text x="257.6" y="151.2">JP10</text>
<text x="83.8" y="160.8">D1</text>
<text x="92" y="160.8">D2</text>
<text x="116.9" y="159.5">Q1</text>
<text x="188.4" y="160.8">C4</text>
<text x="196.6" y="160.8">C5</text>
<text x="213.2" y="160.8">C6</text>
<text x="52" y="162.2">USB Connector</text>
<text x="75.2" y="162.2">R2</text>
<text x="75.5" y="167.7">4.7k</text>
<text x="83.8" y="167.7">3.3V</text>
<text x="92" y="167.7">3.3V</text>
<text x="109.7" y="167.7">C2</text>
<text x="114.1" y="167.7">12MHz</text>
<text x="127.6" y="167.7">C3</text>
<text x="187.3" y="163.6">0.1uF</text>
<text x="196.6" y="163.6">0.1uF</text>
<text x="212.1" y="163.6">0.1uF</text>
<text x="257.6" y="166.4">JP11</text>
<text x="108.6" y="170.5">15pF</text>
<text x="126.5" y="170.5">15pF</text>
<text x="133.4" y="170.5">ATmega16-16PI</text>
</g>
<g font-size="2.5" fill="#800000">
<text x="127.9" y="24.3">PB7</text>
<text x="127.9" y="29.8">PB3</text>
<text x="127.9" y="27.1">PB5</text>
<text x="172.1" y="27.1">PB4</text>
<text x="172.1" y="24.3">PB6</text>
<text x="172.1" y="29.8">PB2</text>
<text x="127.9" y="32.6">PB1</text>
<text x="172.1" y="32.6">PB0</text>
<text x="183.1" y="35.3">DPA0</text>
<text x="127.9" y="38.1">DPA0</text>
<text x="127.9" y="40.9">DPA2</text>
<text x="133.2" y="36.7">GND</text>
<text x="167.1" y="36.7">GND</text>
<text x="172.1" y="38.1">DPA1</text>
<text x="172.1" y="40.9">DPA3</text>
<text x="183.1" y="40.9">DPA2</text>
<text x="183.1" y="38.1">DPA1</text>
<text x="127.9" y="43.6">DPA4</text>
<text x="127.9" y="46.4">DPA6</text>
<text x="172.1" y="43.6">DPA5</text>
<text x="172.1" y="46.4">DPA7</text>
<text x="183.1" y="46.4">DPA4</text>
<text x="183.1" y="43.6">DPA3</text>
<text x="230.9" y="47.8">AVCC</text>
<text x="183.1" y="51.9">DPA6</text>
<text x="183.1" y="49.1">DPA5</text>
<text x="132.3" y="54.7">VCC</text>
<text x="168.2" y="54.7">VCC</text>
<text x="183.1" y="54.7">DPA7</text>
<text x="223.1" y="58.8">PA0</text>
<text x="127.9" y="65.7">PC3</text>
<text x="127.9" y="62.9">PC5</text>
<text x="127.9" y="60.2">PC7</text>
<text x="172.1" y="62.9">PC4</text>
<text x="172.1" y="60.2">PC6</text>
<text x="172.1" y="65.7">PC2</text>
<text x="127.9" y="71.2">PD7</text>
<text x="127.9" y="68.5">PC1</text>
<text x="172.1" y="71.2">PD6</text>
<text x="172.1" y="68.5">PC0</text>
<text x="235.8" y="67.1">GND</text>
<text x="127.9" y="74">PD5</text>
<text x="127.9" y="76.7">PD3</text>
<text x="172.1" y="74">PD4</text>
<text x="221.8" y="74">PA1</text>
<text x="235.8" y="82.2">GND</text>
<text x="223.1" y="89.1">PA2</text>
<text x="53.7" y="94.7">VCC</text>
<text x="103.1" y="101.6">PB5</text>
<text x="116.9" y="98.8">PB0</text>
<text x="116.9" y="101.6">PB1</text>
<text x="208" y="98.8">PA0</text>
<text x="208" y="101.6">PA1</text>
<text x="235.8" y="97.4">GND</text>
<text x="81.5" y="105.7">GND</text>
<text x="103.1" y="107.1">RESET</text>
<text x="116.9" y="104.3">PB2</text>
<text x="116.9" y="107.1">PB3</text>
<text x="208" y="104.3">PA2</text>
<text x="208" y="107.1">PA3</text>
<text x="221.8" y="104.3">PA3</text>
<text x="103.1" y="112.6">PB6</text>
<text x="103.1" y="109.8">PB7</text>
<text x="116.9" y="109.8">PB4</text>
<text x="116.9" y="112.6">PB5</text>
<text x="208" y="109.8">PA4</text>
<text x="208" y="112.6">PA5</text>
<text x="235.8" y="112.6">GND</text>
<text x="116.9" y="115.3">PB6</text>
<text x="116.9" y="118.1">PB7</text>
<text x="208" y="115.3">PA6</text>
<text x="208" y="118.1">PA7</text>
<text x="53.7" y="123.6">GND</text>
<text x="66.1" y="123.6">VCC</text>
<text x="221.8" y="120.9">PA4</text>
<text x="116.9" y="131.9">PD3</text>
<text x="235.8" y="129.1">GND</text>
<text x="116.9" y="134.6">PD4</text>
<text x="116.9" y="137.4">PD5</text>
<text x="223.1" y="136">PA5</text>
<text x="59.2" y="142.9">GND</text>
<text x="116.9" y="140.2">PD6</text>
<text x="116.9" y="142.9">PD7</text>
<text x="191.7" y="144.3">VCC</text>
<text x="207.4" y="144.3">AVCC</text>
<text x="235.8" y="144.3">GND</text>
<text x="116.9" y="151.2">RESET</text>
<text x="221.8" y="151.2">PA6</text>
<text x="235.8" y="159.5">GND</text>
<text x="44" y="165">GND</text>
<text x="223.1" y="166.4">PA7</text>
<text x="175.1" y="171.9">GND</text>
<text x="183.4" y="171.9">GND</text>
<text x="191.7" y="171.9">GND</text>
<text x="208.2" y="171.9">GND</text>
<text x="66.1" y="176">GNDGND</text>
<text x="79.9" y="176">GND</text>
<text x="88.2" y="176">GND</text>
<text x="104.7" y="176">GND</text>
<text x="122.7" y="176">GND</text>
<text x="235.8" y="174.6">GND</text>
</g>
</svg>
